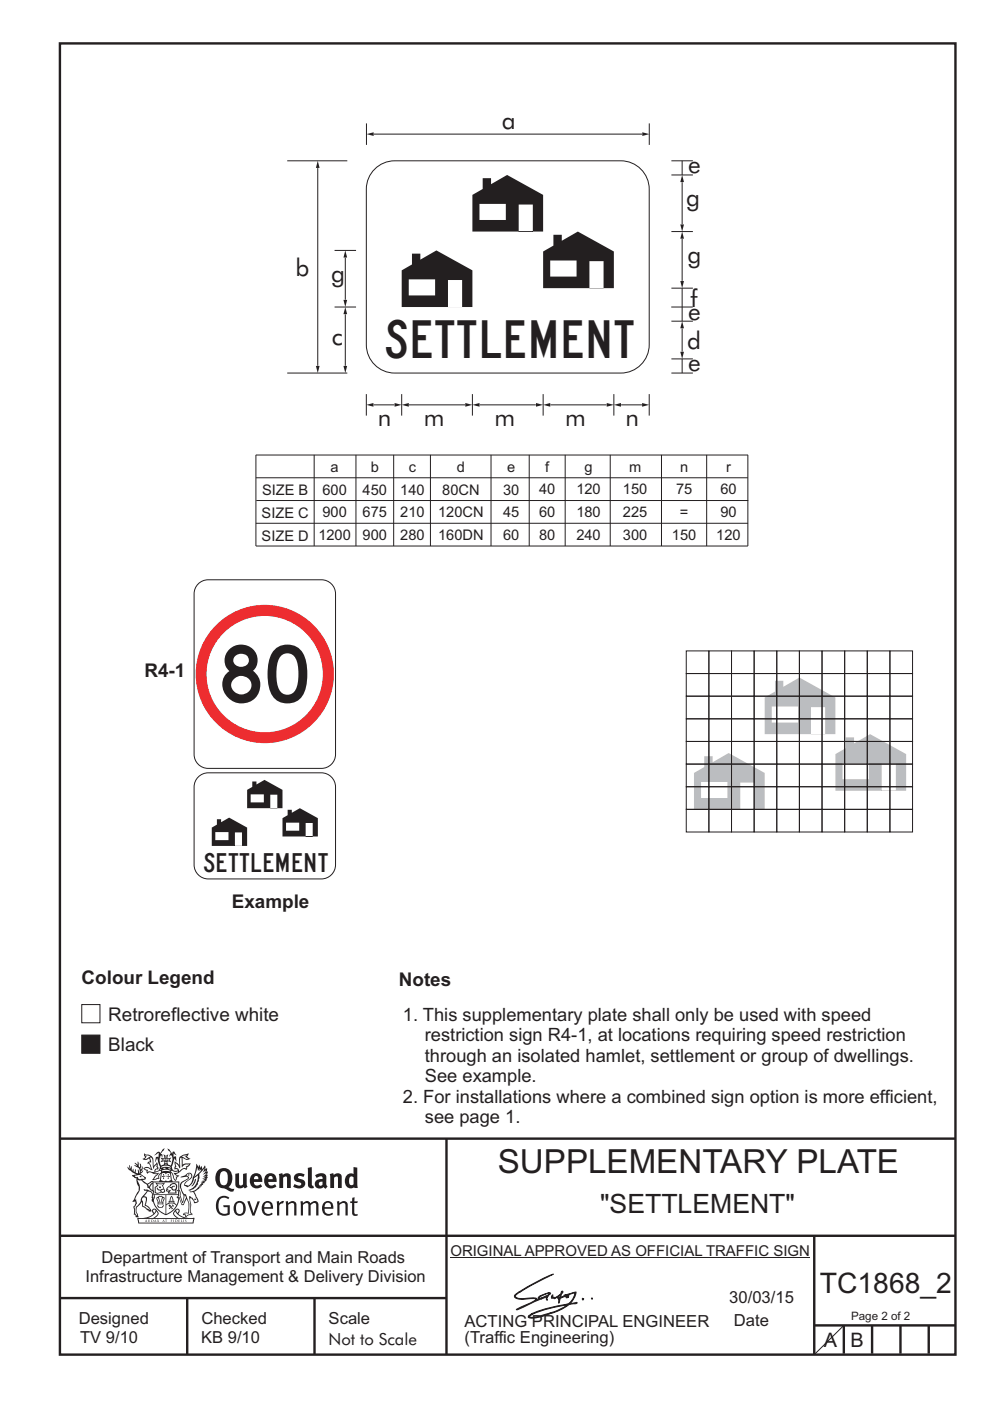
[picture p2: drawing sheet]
<svg xmlns="http://www.w3.org/2000/svg" width="210mm" height="297mm" viewBox="0 0 210 297" stroke-linecap="round" stroke-linejoin="round" font-family="sans-serif">
<g fill="none" stroke="#231f20" stroke-width=".51">
<path d="M12.7 9.2h190v278h-190zM12.7 241.4h190M94.7 241.4v45.8M12.7 262h190M12.7 275.2h82M39.7 275.2v12M66.7 275.2v12M172.7 262.2v25M172.7 281h30M179 281v6M185 281v6M191 281v6"/>
<path d="M197 281v6"/>
</g>
<path d="M95.5 266.7h76.3" fill="none" stroke="#231f20" stroke-width=".21"/>
<path d="M17.3 219.5h3.9v3.8h-3.9z" fill-rule="evenodd" fill="#231f20" stroke="#231f20" stroke-width=".21"/>
<path d="M17.3 213h3.9v3.9h-3.9z" fill-rule="evenodd" fill="#fff" stroke="#231f20" stroke-width=".21"/>
<path d="M79.5 35.9a6 6 0 0 1 4.2-1.8h48a6 6 0 0 1 6 6v33a6 6 0 0 1-6 6h-48a6 6 0 0 1-6-6v-33a6 6 0 0 1 1.8-4.2zM144.7 50.6v9M142.4 65.1h4.5M142.4 61.1h4.6" fill="none" stroke="#231f20" stroke-width=".21"/>
<g fill="#231f20">
<path d="M144.3 59.6h.8l-.4 1.5z"/>
<path d="M144.7 49.1l.4 1.5h-.8z"/>
</g>
<path d="M144.7 65.1v3M144.7 69.6v5" fill="none" stroke="#231f20" stroke-width=".21"/>
<g fill="#231f20">
<path d="M144.7 68.1l.4 1.5h-.8z"/>
<path d="M144.3 74.6h.8l-.4 1.5z"/>
</g>
<path d="M144.7 38.6v9M142.4 49.1h4.6M142.4 76.1h4.6M142.4 68.1h4.6M142.4 79.1h4.6M144.7 61.1v4M144.7 76.1v3" fill="none" stroke="#231f20" stroke-width=".21"/>
<g fill="#231f20">
<path d="M144.7 37.1l.4 1.5h-.8z"/>
<path d="M144.3 47.6h.8l-.4 1.5z"/>
</g>
<path d="M79.3 28.4h56.9M144.7 34.1v3" fill="none" stroke="#231f20" stroke-width=".21"/>
<g fill="#231f20">
<path d="M136.2 28l1.5 .4-1.5 .4z"/>
<path d="M77.7 28.4l1.6-.4v.8z"/>
</g>
<path d="M77.7 26.2v4.5M137.7 26.2v4.5" fill="none" stroke="#231f20" stroke-width=".21"/>
<g fill="#231f20">
<path d="M87.4 53.8h1.8v1.3l3.4-2 7.6 4.2v7.8h-15v-7.8l2.2-1.2zM95 59.4h3v5.7h-3zM86.7 59.2h5.6v3.4h-5.6z" fill-rule="evenodd"/>
<path d="M102.4 37.8h1.8v1.3l3.4-2 7.6 4.2v7.8h-15v-7.8l2.2-1.2zM110 43.4h3v5.7h-3zM101.7 43.2h5.6v3.4h-5.6z" fill-rule="evenodd"/>
<path d="M117.4 49.8h1.8v1.3l3.4-2 7.6 4.2v7.8h-15v-7.8l2.2-1.2zM125 55.4h3v5.7h-3zM116.7 55.2h5.6v3.4h-5.6z" fill-rule="evenodd"/>
</g>
<path d="M67.4 35.6v42M142.4 37.1h4.6M142.4 34.1h4.6M137.7 83.6v4.5" fill="none" stroke="#231f20" stroke-width=".21"/>
<g fill="#231f20">
<path d="M67.4 34.1l.4 1.5h-.8z"/>
<path d="M67 77.6h.8l-.4 1.5z"/>
</g>
<path d="M60.9 79.1h12.8M79.2 85.8h4.5" fill="none" stroke="#231f20" stroke-width=".21"/>
<g fill="#231f20">
<path d="M83.7 85.4l1.5 .4-1.5 .4z"/>
<path d="M77.7 85.8l1.5-.4v.8z"/>
</g>
<path d="M77.7 83.6v4.5M85.2 83.6v4.5M86.7 85.8h12M100.2 83.6v4.5" fill="none" stroke="#231f20" stroke-width=".21"/>
<g fill="#231f20">
<path d="M85.2 85.8l1.5-.4v.8z"/>
<path d="M98.7 85.4l1.5 .4-1.5 .4z"/>
</g>
<path d="M131.7 85.8h4.5" fill="none" stroke="#231f20" stroke-width=".21"/>
<g fill="#231f20">
<path d="M136.2 85.4l1.5 .4-1.5 .4z"/>
<path d="M130.2 85.8l1.5-.4v.8z"/>
</g>
<path d="M115.2 83.6v4.5M116.7 85.8h12M130.2 83.6v4.5" fill="none" stroke="#231f20" stroke-width=".21"/>
<g fill="#231f20">
<path d="M115.2 85.8l1.5-.4v.8z"/>
<path d="M128.7 85.4l1.5 .4-1.5 .4z"/>
</g>
<path d="M101.7 85.8h12" fill="none" stroke="#231f20" stroke-width=".21"/>
<g fill="#231f20">
<path d="M113.7 85.4l1.5 .4-1.5 .4z"/>
<path d="M100.2 85.8l1.5-.4v.8z"/>
</g>
<path d="M60.9 34.1h12.8M71 53.1h4.5M73.2 54.6v9M71 65.1h4.5" fill="none" stroke="#231f20" stroke-width=".21"/>
<g fill="#231f20">
<path d="M73.2 53.1l.4 1.5h-.8z"/>
<path d="M72.8 63.6h.8l-.4 1.5z"/>
</g>
<path d="M73.2 66.6v11" fill="none" stroke="#231f20" stroke-width=".21"/>
<g fill="#231f20">
<path d="M72.8 77.6h.8l-.4 1.5z"/>
<path d="M73.2 65.1l.4 1.5h-.8z"/>
</g>
<g fill="#bbbdc0">
<path d="M149.4 160.3h1.7v1.3l3.5-1.9 7.6 4.2v7.8h-15v-7.8l2.2-1.3zM157 165.9h3v5.8h-3zM148.7 165.8h5.6v3.4h-5.6z" fill-rule="evenodd"/>
<path d="M164.4 144.3h1.7v1.3l3.5-1.9 7.6 4.2v7.8h-15v-7.8l2.2-1.3zM172 149.9h3v5.8h-3zM163.7 149.8h5.6v3.4h-5.6z" fill-rule="evenodd"/>
<path d="M179.4 156.3h1.7v1.3l3.5-1.9 7.6 4.2v7.8h-15v-7.8l2.2-1.3zM187 161.9h3v5.8h-3zM178.7 161.8h5.6v3.4h-5.6z" fill-rule="evenodd"/>
</g>
<g fill="none" stroke="#231f20" stroke-width=".21">
<path d="M145.6 138h4.8v4.8h-4.8zM150.4 138h4.8v4.8h-4.8zM155.2 138h4.8v4.8h-4.8zM160 138h4.8v4.8h-4.8zM164.8 138h4.8v4.8h-4.8zM169.6 138h4.8v4.8h-4.8zM174.4 138h4.8v4.8h-4.8zM179.2 138h4.8v4.8h-4.8zM184 138h4.8v4.8h-4.8zM188.8 138h4.8v4.8h-4.8zM145.6 142.8h4.8v4.8h-4.8zM145.6 147.6h4.8v4.8h-4.8z"/>
<path d="M145.6 152.4h4.8v4.8h-4.8zM145.6 157.2h4.8v4.8h-4.8zM150.4 142.8h4.8v4.8h-4.8zM150.4 147.6h4.8v4.8h-4.8zM150.4 152.4h4.8v4.8h-4.8zM150.4 157.2h4.8v4.8h-4.8zM155.2 142.8h4.8v4.8h-4.8zM155.2 147.6h4.8v4.8h-4.8zM155.2 152.4h4.8v4.8h-4.8zM155.2 157.2h4.8v4.8h-4.8zM160 142.8h4.8v4.8h-4.8zM160 147.6h4.8v4.8h-4.8z"/>
<path d="M160 152.4h4.8v4.8h-4.8zM160 157.2h4.8v4.8h-4.8zM164.8 142.8h4.8v4.8h-4.8zM164.8 147.6h4.8v4.8h-4.8zM164.8 152.4h4.8v4.8h-4.8zM164.8 157.2h4.8v4.8h-4.8zM169.6 142.8h4.8v4.8h-4.8zM169.6 147.6h4.8v4.8h-4.8zM169.6 152.4h4.8v4.8h-4.8zM169.6 157.2h4.8v4.8h-4.8zM174.4 142.8h4.8v4.8h-4.8zM174.4 147.6h4.8v4.8h-4.8z"/>
<path d="M174.4 152.4h4.8v4.8h-4.8zM174.4 157.2h4.8v4.8h-4.8zM179.2 142.8h4.8v4.8h-4.8zM179.2 147.6h4.8v4.8h-4.8zM179.2 152.4h4.8v4.8h-4.8zM179.2 157.2h4.8v4.8h-4.8zM184 142.8h4.8v4.8h-4.8zM184 147.6h4.8v4.8h-4.8zM184 152.4h4.8v4.8h-4.8zM184 157.2h4.8v4.8h-4.8zM188.8 142.8h4.8v4.8h-4.8zM188.8 147.6h4.8v4.8h-4.8z"/>
<path d="M188.8 152.4h4.8v4.8h-4.8zM188.8 157.2h4.8v4.8h-4.8zM41.8 165a3 3 0 0 1 2.4-1.1h24a3 3 0 0 1 3 3v16.4a3 3 0 0 1-3 3.1h-24a3 3 0 0 1-3-3.1v-16.4v-.7zM145.6 162h4.8v4.8h-4.8zM145.6 166.8h4.8v4.8h-4.8zM145.6 171.6h4.8v4.8h-4.8zM150.4 162h4.8v4.8h-4.8zM150.4 166.8h4.8v4.8h-4.8zM150.4 171.6h4.8v4.8h-4.8zM155.2 162h4.8v4.8h-4.8zM155.2 166.8h4.8v4.8h-4.8zM155.2 171.6h4.8v4.8h-4.8z"/>
<path d="M160 162h4.8v4.8h-4.8zM160 166.8h4.8v4.8h-4.8zM160 171.6h4.8v4.8h-4.8zM164.8 162h4.8v4.8h-4.8zM164.8 166.8h4.8v4.8h-4.8zM164.8 171.6h4.8v4.8h-4.8zM169.6 162h4.8v4.8h-4.8zM169.6 166.8h4.8v4.8h-4.8zM169.6 171.6h4.8v4.8h-4.8zM174.4 162h4.8v4.8h-4.8zM174.4 166.8h4.8v4.8h-4.8zM174.4 171.6h4.8v4.8h-4.8z"/>
<path d="M179.2 162h4.8v4.8h-4.8zM179.2 166.8h4.8v4.8h-4.8zM179.2 171.6h4.8v4.8h-4.8zM184 162h4.8v4.8h-4.8zM184 166.8h4.8v4.8h-4.8zM184 171.6h4.8v4.8h-4.8zM188.8 162h4.8v4.8h-4.8zM188.8 166.8h4.8v4.8h-4.8zM188.8 171.6h4.8v4.8h-4.8z"/>
</g>
<g fill="#231f20">
<path d="M46 173.7h.9v.6l1.7-.9 3.8 2.1v3.9h-7.5v-3.9l1.1-.7zM49.8 176.5h1.5v2.9h-1.5zM45.7 176.4h2.8v1.7h-2.8z" fill-rule="evenodd"/>
<path d="M53.5 165.7h.9v.6l1.7-.9 3.8 2.1v3.9h-7.5v-3.9l1.1-.7zM57.3 168.5h1.5v2.9h-1.5zM53.2 168.4h2.8v1.7h-2.8z" fill-rule="evenodd"/>
<path d="M61 171.7h.9v.6l1.7-.9 3.8 2.1v3.9h-7.5v-3.9l1.1-.7zM64.8 174.5h1.5v2.9h-1.5zM60.7 174.4h2.8v1.7h-2.8z" fill-rule="evenodd"/>
</g>
<path d="M42.3 123.6l1.2-.6 .6-.1h24.1a2.98 2.98 0 0 1 3 3v34a2.98 2.98 0 0 1-3 3h-24.1a2.98 2.98 0 0 1-2.9-3v-34a2.98 2.98 0 0 1 1.1-2.3z" fill-rule="evenodd" fill="#fff" stroke="#231f20" stroke-width=".21"/>
<circle cx="56.2" cy="142.9" r="14.7" fill="#ed2d30"/>
<circle cx="56.1" cy="142.9" r="12.3" fill="#fff"/>
<g fill="none" stroke="#231f20" stroke-width=".21">
<path d="M66.6 96.4v19.4M75.5 96.4v19.4M83.5 96.4v19.4M91.3 96.4v19.4M104.1 96.4v19.4M112.2 96.4v19.4M119.9 96.4v19.4M129.4 96.4v19.4M140.3 96.4v19.4M149.9 96.4v19.4M158.6 96.4v19.4h-104.3v-19.3h104.3M54.3 110.9h104.4"/>
<path d="M54.3 101.3h104.3M54.4 106.1h104.3M179 281l-6.3 6.2"/>
</g>
<g fill="#231f20">
<path d="M47 248.5a2.55 2.55 0 0 0 0 2.7l.3 .1a.81 .81 0 0 0 1-.9v-.6a1.04 1.04 0 0 0-1.1-1.5zM46.3 248.1a1.82 1.82 0 0 1 2.1-.2 1.82 1.82 0 0 1 .9 1.9 2.29 2.29 0 0 1-.8 1.9l.7 .3h.5l-.2 .6a2.87 2.87 0 0 1-2-.7 2.12 2.12 0 0 1-1.7-3.1z" fill-rule="evenodd"/>
<path d="M49.9 248.9l.8-.2v2a.46 .46 0 0 0 .2 .6 .46 .46 0 0 0 .7-.2v-2.2l.7-.2v2.4l.2 .5-.6 .4-.2-.3a1.02 1.02 0 0 1-1.2 .2 1.02 1.02 0 0 1-.6-1.1z" fill-rule="evenodd"/>
<path d="M54 249.5l-.1 .5h.9a.49 .49 0 0 0-.2-.6 .49 .49 0 0 0-.6 .1zM53.4 249.2a1.34 1.34 0 0 1 1.6-.3 1.34 1.34 0 0 1 .6 1.5v.2h-1.7a.77 .77 0 0 0 .5 .8 .77 .77 0 0 0 .9-.3l.3 .4a1.59 1.59 0 0 1-2.1 .2 1.59 1.59 0 0 1-.4-2z" fill-rule="evenodd"/>
<path d="M57 249.5l-.1 .5h.9a.49 .49 0 0 0-.2-.6 .49 .49 0 0 0-.6 .1zM56.4 249.2a1.34 1.34 0 0 1 1.6-.3 1.34 1.34 0 0 1 .7 1.5v.2h-1.8a.77 .77 0 0 0 .5 .8 .77 .77 0 0 0 .9-.3l.3 .4a1.59 1.59 0 0 1-2 .2 1.59 1.59 0 0 1-.5-2z" fill-rule="evenodd"/>
<path d="M59.1 248.9l.8-.2 .1 .4a.95 .95 0 0 1 1-.3 .95 .95 0 0 1 .7 .8v2.3h-.8v-2.3a.46 .46 0 0 0-.8 .1v2.2h-.9z" fill-rule="evenodd"/>
<path d="M62.5 249.1a1.75 1.75 0 0 1 2.1-.1l-.2 .5-.6-.2a.43 .43 0 0 0-.6 .3l.4 .3a1.04 1.04 0 0 1 1.2 1.2 1.04 1.04 0 0 1-1.4 .9l-1.2-.4 .3-.6 1 .4 .4-.4a.88 .88 0 0 0-1-.5l-.4-.2-.1-.4z" fill-rule="evenodd"/>
<path d="M65.3 247.6l.8-.2 .1 3.8 .2 .2 .2 .5a.88 .88 0 0 1-1-.1 .88 .88 0 0 1-.3-1z" fill-rule="evenodd"/>
<path d="M67.8 250.6a.43 .43 0 0 0-.1 .7 .43 .43 0 0 0 .7-.1v-.7zM66.8 249.2a1.7 1.7 0 0 1 2.4 .1v1.8l.3 .4-.4 .5-.5-.3a1.03 1.03 0 0 1-1.7-.2 1.03 1.03 0 0 1 .8-1.5h.7v-.4a.8 .8 0 0 0-1.2 .1z" fill-rule="evenodd"/>
<path d="M69.9 248.9l.8-.2 .1 .4a.95 .95 0 0 1 1-.3 .95 .95 0 0 1 .7 .8v2.3h-.8v-2.3a.46 .46 0 0 0-.8 .1v2.2h-.8z" fill-rule="evenodd"/>
<path d="M74.3 249.5a1.48 1.48 0 0 0 0 1.7l.4 .1 .3-.2v-1.5l-.3-.2zM75 247.4l.8 .2 .1 4.3h-.7l-.1-.2a1.26 1.26 0 0 1-1.4 0 1.26 1.26 0 0 1-.6-1.3 1.29 1.29 0 0 1 .5-1.3 1.29 1.29 0 0 1 1.4-.2z" fill-rule="evenodd"/>
<path d="M46.4 253.9a1.72 1.72 0 0 1 2.2 0l-.2 .3a1.24 1.24 0 0 0-1.4-.1 1.24 1.24 0 0 0-.7 1.3 1.49 1.49 0 0 0 1.3 2l.7-.2v-1.3h-.9l-.1-.4h1.4v2a1.93 1.93 0 0 1-2.2-.1 1.93 1.93 0 0 1-.7-2.2l.2-.7z" fill-rule="evenodd"/>
<path d="M50.3 255.2a1.65 1.65 0 0 0 .3 2.2 .99 .99 0 0 0 1-1.5 .78 .78 0 0 0-.4-.8 .78 .78 0 0 0-.9 .1zM50 254.9a1.33 1.33 0 0 1 1.6-.1 1.33 1.33 0 0 1 .5 1.5 1.31 1.31 0 0 1-1.3 1.5 1.31 1.31 0 0 1-1.3-1.6l.1-.5z" fill-rule="evenodd"/>
<path d="M52.5 254.7l.4-.1 .9 2.6 .8-2.5h.5l-1.1 3h-.5z" fill-rule="evenodd"/>
<path d="M56.2 255.2l-.2 .7h1.4a.7 .7 0 0 0-.3-.8 .7 .7 0 0 0-.9 .1zM55.9 255a1.22 1.22 0 0 1 1.5-.2 1.22 1.22 0 0 1 .5 1.5h-1.9a.93 .93 0 0 0 .5 1 .93 .93 0 0 0 1.2-.2l.1 .3a1.43 1.43 0 0 1-1.7 .1 1.43 1.43 0 0 1-.6-1.7z" fill-rule="evenodd"/>
<path d="M58.7 254.8l.4-.2 .1 .5 .4-.3 .6-.2-.2 .6a.66 .66 0 0 0-.8 .6v1.9h-.4z" fill-rule="evenodd"/>
<path d="M60.6 254.8l.4-.2 .1 .5a.94 .94 0 0 1 1-.4 .94 .94 0 0 1 .8 .7v2.3h-.5l-.1-2.5a.81 .81 0 0 0-1.2 .3v2.2h-.4z" fill-rule="evenodd"/>
<path d="M63.7 254.7l.5-.1 .1 .5 .4-.3a.78 .78 0 0 1 1.1 .3 .9 .9 0 0 1 1-.5 .9 .9 0 0 1 .7 .8v2.3h-.4l-.1-2.5a.67 .67 0 0 0-1.1 .3v2.2h-.5v-2.4l-.4-.2-.7 .4v2.2h-.5z" fill-rule="evenodd"/>
<path d="M69 255.2l-.2 .7h1.4a.7 .7 0 0 0-.3-.8 .7 .7 0 0 0-.9 .1zM68.7 255a1.22 1.22 0 0 1 1.5-.2 1.22 1.22 0 0 1 .5 1.5h-1.9a.93 .93 0 0 0 .5 1 .93 .93 0 0 0 1.2-.2l.1 .3a1.44 1.44 0 0 1-1.7 .1 1.44 1.44 0 0 1-.6-1.7z" fill-rule="evenodd"/>
<path d="M71.4 254.8l.5-.2 .1 .5a.94 .94 0 0 1 1-.4 .94 .94 0 0 1 .7 .7v2.3h-.4l-.1-2.5a.81 .81 0 0 0-1.2 .3v2.2h-.5z" fill-rule="evenodd"/>
<path d="M74.7 254l.5-.2v.9h.7l-.1 .4h-.7l.1 2.2 .1 .1h.5l.1 .3a.75 .75 0 0 1-1.2-.6v-2h-.4v-.4h.4z" fill-rule="evenodd"/>
<path d="M30.8 244.9l1.1 .3-.9 .5h-.4l.5-.5zM31.8 245.5l.2-.1a2.44 2.44 0 0 1 .4 2l.1 .4 .7-1-.1 .6 .3 .3a.57 .57 0 0 0-.6 .8l-1-.2-.5 .2 .1-.5-.7-.2 .6-.2 1 .5 .1-.1-.6-1.3-.2-.1 .5-.1zM30.7 244.5l-.2 .4 .3 .4-.6 .4a1.04 1.04 0 0 0 1.4-.1l.2 .7h-.4l-.2 .4a.94 .94 0 0 1 .9 1.1l-.2-.1a1.16 1.16 0 0 0-1.5-.1l.3 .4 .4 .2 .1 .5 .2 .2v-.2a.94 .94 0 0 1 1.1 .2h.9l-1.2 1.2a1.13 1.13 0 0 0 1.2-.2l.4-.1-.1-.4 .5-.7a.83 .83 0 0 0-.6 1.1l-.3-.1-.7 .3 1.1-1.4-.5 .2-.5-.1 1.3-.5-.2-.2-.8 .4v-.3l.2-.2 .3 .1 .1-.3-.2-.4v-.6l-.2-.3-.6 .9v-.7a1.42 1.42 0 0 0-1.7-1.8z" fill-rule="evenodd"/>
<path d="M38.5 245.3l.5-.3 .7-.1-.6 .3 .8 .5h-.3zM38.3 245.5h.2l.1 2a1.69 1.69 0 0 1 1.5-.7l-.7 .5 .1 .5a1.1 1.1 0 0 0-1.5 .6l-.1-.5-.2-.2h-.5l.2-.4-.2-.7a1.42 1.42 0 0 1 .8 1.1l.2-.1zM37.1 246.2l.1 1-.2 .3v.5l.6-.1 .1 .2a.96 .96 0 0 1-1.1-.1l-.1 .1a1.06 1.06 0 0 0 1.3 .2v.1a.72 .72 0 0 1-1 .2l.3 .5 .6 .3-.4 .1-.1 .7-.3-.4-.3-1.1-.4-.4 .4 .9a1.54 1.54 0 0 0 .6 1.2l.2-.3a.58 .58 0 0 1 .5-.7l.1-.2h-.3l-.4-.3 .9-.5a.93 .93 0 0 1 1.1-.5l.1 .2 .2-.1 .1-.5a.99 .99 0 0 0 .7-.9l-1.3 .1-.4 .3v-1.5l.9 .4 .8-.3h-.3l-.5-.4 .4-.7-.7 .2a1.46 1.46 0 0 0-1.3 2.1v.4l-.2-.4z" fill-rule="evenodd"/>
<path d="M35.6 248.9l.2 .1-.1 .4h.3l-.3 .1v.5l-.1-.6h-.3l.3-.1z" fill-rule="evenodd"/>
<path d="M34.6 248.9l.2 .1-.1 .3 .4 .1h-.4v.6l-.1-.5-.3-.1h.3z" fill-rule="evenodd"/>
<path d="M34.3 248.8a.57 .57 0 0 1 .9 .2 .57 .57 0 0 1 .9-.2l.2 1.4-.2 .1a.57 .57 0 0 1-.9-.1 .69 .69 0 0 1-1.1 0zM34.2 248.1l-.3 2.1-.2 .4h2.9l-.1-.4-.3-2.1h-.2v.3l-.8-.1-.9 .1 .1-.3z" fill-rule="evenodd"/>
<path d="M34.2 252.4a.3 .3 0 0 0 .6 0 .3 .3 0 0 0-.6 0zM33.3 251l.3 .3-.3 .3a.79 .79 0 0 0 0 1.3l.8-.2-.1-.3a.55 .55 0 0 1-.7-.6h.1l.1 .3 .4 .1 .8-.2-.4-.7 .4-.3-.7 .1zM33 250.7l1.1 .2 .9-.2-.4 .7 .4 1.1a.56 .56 0 0 1-.8 .3l-.2 .1a.73 .73 0 0 1-.9 .1 .73 .73 0 0 1-.3-.9v-.4l.5-.4z" fill-rule="evenodd"/>
<path d="M35.6 251.9l.7-.5a.58 .58 0 0 1 1-.1 .58 .58 0 0 1-.5 .9l-.2-.3a.43 .43 0 0 1 .6-.3v-.1a.57 .57 0 0 0-.8 .2l-.2-.1-.3 .2 .4 .1a.55 .55 0 0 0 .9 .5v.5h-1.3l.3-.4-.1-.2-.6 .1 .2-.2-.2-.1zM35.4 251.8l-.1 .2a.39 .39 0 0 0 .2 .7l.3-.1-.2 .5h1.9l-.1-.8a.86 .86 0 0 0-.1-1.4 .86 .86 0 0 0-1.3 .4z" fill-rule="evenodd"/>
<path d="M36 254.8h.8v.2h-.8zM36.4 253.8l.2 .8h-.4zM36.4 253.5l-.3 .5-.1 .6h-.2v.4l-.7 .4 .1 .2a1.48 1.48 0 0 1 2.2 .1l.2-.1-.6-.5v-.5h-.2l-.1-.6z" fill-rule="evenodd"/>
<path d="M35.8 255.4l.3 .1 .2 .3 .3-.2-.2-.2a.38 .38 0 0 1 .4 .5l-.1-.2-.3 .3 .3 .2-.3 .2-.1-.3-.4 .3-.1-.2 .4-.3-.2-.1-.1 .1z" fill-rule="evenodd"/>
<path d="M34.5 254h.2v.2l-.3 .6h-.1zM33.6 255.3h.9v.2a.55 .55 0 0 1-.8 .4v-.2h-.2zM33.4 254h.2l.2 .8h-.2zM33.6 255h.8l.1 .1-.8 .1zM33.8 253.7h.5l-.2 1.1h-.2zM33.3 253.8l-.1 .3 .3 1.2a.48 .48 0 0 0-.1 .5 .48 .48 0 0 0 .4 .3l.6-.1a.49 .49 0 0 0 .2-.7l.3-1.2-.1-.3a1.42 1.42 0 0 0-1.5 0z" fill-rule="evenodd"/>
<path d="M33.6 251.6h.5l.1 .3h-.4z" fill-rule="evenodd"/>
<path d="M41.3 250.1l.3-.2-.2 .9-.6 .7h-.2l.5-.7z" fill-rule="evenodd"/>
<path d="M39.7 249l.3-.2 .5 .2a.88 .88 0 0 1-.6 1.1 1.22 1.22 0 0 0-.8 1.3l.5 .2a.72 .72 0 0 0 .9-.4l.5-.8 .2-.6 .8-.6v.3a2.85 2.85 0 0 1-2 2.8l.1 .1a2.13 2.13 0 0 0 1.9-1.5l-.1-.2a2.01 2.01 0 0 0 .3-1.8l1.2-1.3-.4 1 .7-.5-.7 1 .8-.4-.8 .8 .7-.1-.9 .5 .8-.1-.8 .4h.7l-.8 .3 .3 .2h-.4l.2 .4-.4-.1 .2 .3h-.4l.1 .3h-.1a2.16 2.16 0 0 1-2 1l.1 .2h.4a.76 .76 0 0 1 .7 .7l.5 1.2-.6 .2a1.45 1.45 0 0 0-1.2-1.3l.3 1.8-.1 1.9 .4 .2a1.07 1.07 0 0 0-1.2 .4v-.3l-.5-.2a.87 .87 0 0 1 1-.1l.1-.7a4.4 4.4 0 0 0-.6-3.1l-.1-.3h-.2a2.16 2.16 0 0 1-.7-2.2l.3-.3 1.2-.8a.55 .55 0 0 0-.4-.7zM37.8 252.4a.76 .76 0 0 1 .3 1.1l.6 1.6 .4-1.7 .2 .1a.61 .61 0 0 1-.1 .9l-.3 .9h-.2l-.7-1.6-.3 .1a1.18 1.18 0 0 0 .1-1.4zM41.8 247.5l.2 .8 .3-.6v.6l.3-.5a1.9 1.9 0 0 1-1.1 1.4l-.3 .3zM38.2 249.6l1.4-.1 .2 .1v.3l-.5 .3a1.26 1.26 0 0 0-1 1.9l.2 .7a1.84 1.84 0 0 1 .2 2l-.4-1.3a.96 .96 0 0 0-.4-1.3l-.4 .3a.78 .78 0 0 1-.1 1.3l.2 .2h.4l.4 1.1a.38 .38 0 0 0 .2 .4 .38 .38 0 0 0 .4-.1l.6-1.2a2.94 2.94 0 0 1 .3 2.5v.5l-.8-.1-.3 .4v.2l.4-.1 .1 .4 .2 .1a1.02 1.02 0 0 1 1.3-.5l-.1-.4-.3-.1 .2-1.7-.3-1.4 .1 .1a1.14 1.14 0 0 1 .7 .9 .63 .63 0 0 0 .9-.2 .63 .63 0 0 0-.2-.8l-.6-1.3 .9-.6 .2-.3 .2-.1v-.2h.3l-.1-.3h.4l-.1-.3 .5-.1-.2-.2 .5-.4 .1-.2-.3 .1 .5-.6-.3 .1 .3-.6-.4 .1 .4-.5v-.3l-.3 .2 .1-.6v-.3l-.4 .3-.1-.8-.5 .8-.2-.7-.2 .5-.3-.8-.1 .6-.5-.8-.1 1.4-.7 1.9a1.81 1.81 0 0 1-.9 1.4l-.6-.2a1.75 1.75 0 0 1 1.1-1.2 .75 .75 0 0 0 .1-1.3 .75 .75 0 0 0-1.2 .5z" fill-rule="evenodd"/>
<path d="M41.2 254.2l.3-.1 .1 .3h-.4z" fill-rule="evenodd"/>
<path d="M29.4 258.4h11.6l-.2 .8h-11.3zM31.3 258.2l.5-.1a2.48 2.48 0 0 0 1.4-1.3l.2 .6-.5 .5-.4 .3zM32.5 256.6l.3-.2 .2 .2-.3 .6zM37.2 256.8a2.65 2.65 0 0 0 1.8 1.4h-1.1l-.5-.3-.5-.5zM37.4 256.6l.2-.2 .3 .2-.3 .6zM29.2 258.2l.1 1.2h11.7l.3-1.1-.2-.1a4.1 4.1 0 0 1-3.3-.9l.3-.4-.1-.5a1.06 1.06 0 0 0-1.3 .9l.2 .4 .6 .5h-4.7l.3-.1a.84 .84 0 0 0 .6-.7 .84 .84 0 0 0-.5-.9l-.3-.2-.5 .1-.1 .5 .3 .4a4.2 4.2 0 0 1-3.4 .9z" fill-rule="evenodd"/>
<path d="M31 258.7l.1 .2h-.2zM31 258.6l-.3 .5 .4-.1 .2 .1z" fill-rule="evenodd"/>
<path d="M31.3 258.6h.2v.4a.25 .25 0 0 0 .3-.1 .25 .25 0 0 0-.1-.3h.1a.29 .29 0 0 1 0 .4 .29 .29 0 0 1-.4 0 .29 .29 0 0 1 0-.4z" fill-rule="evenodd"/>
<path d="M32.2 258.6a.22 .22 0 0 1 .3 .2 .22 .22 0 0 1-.3 .2zM32 258.6v.5a.33 .33 0 0 0 .5-.1 .33 .33 0 0 0 0-.4 .33 .33 0 0 0-.5 0z" fill-rule="evenodd"/>
<path d="M32.9 258.7l.1 .2h-.2zM32.9 258.6l-.2 .5 .3-.1 .2 .1z" fill-rule="evenodd"/>
<path d="M33.3 258.6h.2v.2l.3-.2-.2 .2 .2 .3-.3-.2-.1 .2h-.1l.2-.3z" fill-rule="evenodd"/>
<path d="M34.7 258.7l.1 .2h-.2zM34.7 258.6l-.3 .5 .4-.1 .2 .1z" fill-rule="evenodd"/>
<path d="M35 258.6h.4h-.1v.5h-.2l.1-.5z" fill-rule="evenodd"/>
<path d="M36.2 258.6h.3h-.2v.2h.2h-.2l.1 .3h-.2z" fill-rule="evenodd"/>
<path d="M36.7 258.6h.2v.5h-.2z" fill-rule="evenodd"/>
<path d="M37.3 258.6a.22 .22 0 0 1 .3 .2 .22 .22 0 0 1-.3 .2zM37.1 258.6v.5a.33 .33 0 0 0 .5-.1 .33 .33 0 0 0 0-.4 .33 .33 0 0 0-.5 0z" fill-rule="evenodd"/>
<path d="M37.8 258.6h.3h-.1v.2h.1h-.1v.2l.1 .1h-.3z" fill-rule="evenodd"/>
<path d="M38.3 258.6h.3l-.1 .4 .2 .1h-.4z" fill-rule="evenodd"/>
<path d="M38.9 258.6h.2v.5h-.2z" fill-rule="evenodd"/>
<path d="M39.3 258.6h.2l-.2 .1 .2 .2-.1 .2h-.1v-.2l.2 .1z" fill-rule="evenodd"/>
<path d="M34.2 247.4a1.51 1.51 0 0 1 2 .2 2.67 2.67 0 0 0-2.1 0zM35.7 247.6l.4 .2 .1 .2-.4-.1zM34.6 247.7l.4-.1 .2 .2h-.4zM34 247.9l.3 .1-.3 .1zM34.9 246.9l.3-.2 .2 .2zM34.9 245.7h.2v.4h-.2zM35 245.1l.2 .2 .2-.2-.1 .4h-.2zM35.1 246.3h.2l.1 .4-.2-.2-.2 .2zM35.3 245.7h.2v.4h-.2zM34.4 245.7l.3 .1v.2l-.3 .1 .2-.2zM35.7 245.8l.3-.1-.2 .2 .2 .2-.4-.1zM32.7 244.9l1-.5-.1 1-.2-.1-.4 .1-.2 1.1 .5-1 .2 .9a1.84 1.84 0 0 1 .3 1.7l.4 .1a2.48 2.48 0 0 1 2.2 .1l.2-.3-.2-.7 .7-1.7 .4 .6-.2-1-.2-.1-.2 .3v-.9l.6 .4-.6-.7h-.3l-.1 .4-.5-.8-.5-.3 .2 .4 .5 .6-.4 .7 .4-.3a2.06 2.06 0 0 1 0 2.2l-.6-.2-.1-.6 .1-.1 .8 .2-.4-.5 .4-.5-.7 .2-.2-.2 .2-.7-.5 .4-.5-.4 .2 .7-.2 .2-.7-.2 .4 .5-.4 .5 .7-.2 .2 .1-.2 .6-.5 .2a2.02 2.02 0 0 1 0-2.2l.3 .5-.1-.6-.3-.1 .8-1.2-.5 .3-.4 .7-.2-.3a.8 .8 0 0 0-.8 .5z" fill-rule="evenodd"/>
<path d="M29.2 250.1l.3 .2a.61 .61 0 0 1 .8 .3l.3 .2a.8 .8 0 0 1 .6 1l.4 .1 .5 .6a1 1 0 0 1 .5 1l-.1 .7v-.5h-.1a.96 .96 0 0 0-.8-1.3l-.3-.2h-.6l-.1-.1-.2 .1 .2 .3h.5l-1.1 1.4-.2 .9-.4 .6a1.33 1.33 0 0 0-.5 1.8l.2 .5a1.26 1.26 0 0 1-.5-1.4l-.1-.4a1.56 1.56 0 0 0 .4-1.7l-.3 .2 .2-.5a3.2 3.2 0 0 0 .7-3zM30.4 253.9h.4a2.06 2.06 0 0 1-.1 1.6l.7 .5 .4 .5-.6-.2-.8-.6-.1-.9a.51 .51 0 0 1 .1-.9zM28.6 249.3a1.52 1.52 0 0 1 2.1 .6l-1.1 .1-.2-.1-.2-.4-.4 .1zM27.5 247v.8l-.3-.4-.2 .1a3.1 3.1 0 0 0 2 1.5l-1 .1 .5 .6 .5 .1v1.1a1.84 1.84 0 0 1-.2 2.5l-.4 .9-.4 .4 .3 .1 .4-.1 .1 .4-.2 .5-.3 .2 .1 1.8 .2-.1 .2 .6h.2l.4-.1-.1-.5a1.3 1.3 0 0 1-.1-1.6l.8-1.1 .2 1.1 .6 .2 .4 .6 .2-.2 .2 .4 .5-.1a1.85 1.85 0 0 0-1.2-1.3l.1-.3a1.39 1.39 0 0 0 0-1.5h-.5l.5-.6a.66 .66 0 0 1 .9-.4 .66 .66 0 0 1 .3 .9l-.1 .4h.2v.1l-.2 .3 .2 .5 .2-.3a2.24 2.24 0 0 0 .1-2.2 .73 .73 0 0 1-.7-.6 .73 .73 0 0 1 .5-.8l.1-.2a.94 .94 0 0 0-.9 .8 .48 .48 0 0 1-.1-.5 .48 .48 0 0 1 .5-.3l.5-.3a.51 .51 0 0 0-.8 .2l-.5 .3-1-.8 .6-.1 .1-.5-1.1-.7 .5-.4v-.4l-.5 .5 .1-.2a.69 .69 0 0 0 .2-1.1v.5l-.3 .2 .1-1.1-.3-.2 .1 .6-.1 .2-.4-1.2v.6l-.7-.3 .6 .6-.6-.2 .2 .3a1 1 0 0 1 .8 1.5l-.2-.8v.8l-.5-.2-.1-.7-.2 .6-.2-.1v-.6l-.2 .4-.2-.2 .1-.7-.2 .5z" fill-rule="evenodd"/>
<path d="M29.5 249.5l.3-.2 .3 .3z" fill-rule="evenodd"/>
<path d="M32.4 250.5h5.6v2l-.2-.1v-1.7h-5.2v2.5h5.2v-.8l.1 .2-.1 1.1v-.3h-2.5v4a4.1 4.1 0 0 0 2.6-3.6l.1-.1a4 4 0 0 1-2.8 3.9 4.2 4.2 0 0 1-2.8-4.7l.1 1.3 .1-.1a3.8 3.8 0 0 0 2.5 3.3v-4h-2.5l-.2-.9z" fill-rule="evenodd"/>
<circle cx="40" cy="249.1" r=".17"/>
</g>
<path d="M125.4 275.3l.2 .2v-.3zM123.5 275.3l.2 .3 .1-.2zM120.4 274.7l.1 .3 .1-.4zM120 274.5h.2l-.1 .7 .4-.2h-.3v-.1l.5-.4v-.1zM113 278.5l-.2 .2a28.4 28.4 0 0 1 7.5-2 11.7 11.7 0 0 1-3.6 1.7l-.2 .1a12.2 12.2 0 0 0 4.4-2l.8-.1a.43 .43 0 0 0 .7-.2l-1.5 .2a4.4 4.4 0 0 0 1.3-2.5l-1.5 .5 1.3-.3a2.83 2.83 0 0 1-2 2.5 28.1 28.1 0 0 0-7 1.9zM118.6 275.3v.2zM119.2 273.9v.2zM117.2 274.5l-.1 .2-.1 .6a.33 .33 0 0 1 .5 .1l1.3-.8-.1 .5h-.4l.2 .5v.7l.4-1.1 .3-.1-.3-.1 .1-.2 .4-.8v-.3l-.3 .1a1.84 1.84 0 0 1-1.5 1.4l-.2-.2-.3 .1zM119.1 275l1-.2 .1-.3-.6 .1 .1 .2zM112.6 278.6l-.1 .4 .5-.5zM112.1 278.9l-.1 .4a7.1 7.1 0 0 0 4.6-.8h-.1h.2l-.1-.1a10.4 10.4 0 0 1-4.3 .9l.2-.5zM109.3 274.5l-.2 .3 .2 .4a3.9 3.9 0 0 0 3 .2h1.4a5.8 5.8 0 0 1-2.9 1.6l-1.3 .7h.4l5-2.3-.1-.1-.5-.1 .7-.5 1.3-.5-1.9 .6-.2 .3 .1 .3-.6 .3 .2-.4-.5-.1-2 .1a2.18 2.18 0 0 1-2.1-.5l.9-.9zM110.1 273.9l.2 .1 2.4-1.5 4.7-2.4-2.8 1.3zM114.7 275.3l.2 .1 1.1-.4 .8-.8-.5-.1 .3 .2-.3 .3zM116 274.9l-.1 .2a.32 .32 0 0 0-.1 .3 .32 .32 0 0 0 .3 .2z" fill-rule="evenodd" fill="#231f20" stroke="#231f20" stroke-width=".21"/>
<text font-size="12" fill="#231f20" x="47.1" y="148.9">80</text>
<text font-size="8" fill="#231f20" x="81.9" y="75.9">SETTLEMENT</text>
<text font-size="7" fill="#231f20" x="105.6" y="248.8">SUPPLEMENTARY PLATE</text>
<text font-size="6" fill="#231f20" x="173.9" y="274.2">TC1868_2</text>
<text font-size="5.6" fill="#231f20" x="127.3" y="257.2">&quot;SETTLEMENT&quot;</text>
<g font-size="5.2" fill="#231f20">
<text x="106.5" y="27.3">a</text>
<text x="146" y="36.7">e</text>
<text x="145.5" y="43.7">g</text>
<text x="62.7" y="58.5">b</text>
<text x="70.2" y="59.7">g</text>
<text x="145.8" y="55.7">g</text>
<text x="146.4" y="65.1">f</text>
<text x="146" y="67.7">e</text>
<text x="70.4" y="73.2">c</text>
<text x="145.8" y="74">d</text>
<text x="146" y="78.7">e</text>
<text x="80.1" y="90.3">n</text>
<text x="89.9" y="90.3">m</text>
<text x="104.9" y="90.3">m</text>
<text x="119.9" y="90.3">m</text>
<text x="132.6" y="90.3">n</text>
</g>
<g font-size="4.2" fill="#231f20">
<text x="174.7" y="285.6">A</text>
<text x="180.4" y="285.6">B</text>
</g>
<g font-size="4" fill="#231f20">
<text x="30.6" y="143.6">R4-1</text>
<text x="43.3" y="184.8">SETTLEMENT</text>
<text x="49.2" y="192.5">Example</text>
<text x="17.3" y="208.6">Colour Legend</text>
<text x="84.6" y="208.9">Notes</text>
<text x="23" y="216.6">Retroreflective white</text>
<text x="23" y="222.8">Black</text>
</g>
<g font-size="3.9" fill="#231f20">
<text x="85.5" y="216.4">1. This supplementary plate shall only be used with speed</text>
<text x="90.1" y="220.7">restriction sign R4-1, at locations requiring speed restriction</text>
<text x="90.1" y="225.1">through an isolated hamlet, settlement or group of dwellings.</text>
<text x="85.5" y="233.8">2. For installations where a combined sign option is more efficient,</text>
<text x="90.1" y="229.4">See example.</text>
<text x="90.1" y="238.1">see page 1.</text>
</g>
<g font-size="3.5" fill="#231f20">
<text x="21.5" y="267.8">Department of Transport and Main Roads</text>
<text x="18.1" y="271.8">Infrastructure Management &amp; Delivery Division</text>
<text x="16.7" y="280.7">Designed</text>
<text x="42.7" y="280.7">Checked</text>
<text x="69.7" y="280.7">Scale</text>
<text x="98.5" y="281.4">ACTING PRINCIPAL ENGINEER</text>
<text x="154.7" y="276.2">30/03/15</text>
<text x="155.7" y="281.2">Date</text>
<text x="17" y="284.8">TV 9/10</text>
<text x="42.7" y="284.8">KB 9/10</text>
<text x="69.7" y="285.2">Not to Scale</text>
<text x="98.5" y="284.8">(Traffic Engineering)</text>
</g>
<text font-size="3.2" fill="#231f20" x="95.5" y="266.3">ORIGINAL APPROVED AS OFFICIAL TRAFFIC SIGN</text>
<g font-size="3.1" fill="#231f20">
<text x="70.1" y="100.1">a</text>
<text x="78.6" y="100.1">b</text>
<text x="86.7" y="100.1">c</text>
<text x="96.9" y="100.1">d</text>
<text x="107.6" y="100.1">e</text>
<text x="115.6" y="100">f</text>
<text x="124" y="100">g</text>
<text x="133.4" y="100">m</text>
<text x="144.3" y="100">n</text>
<text x="154" y="100">r</text>
<text x="55.6" y="105">SIZE B</text>
<text x="68.4" y="104.9">600</text>
<text x="76.9" y="104.9">450</text>
<text x="84.9" y="104.9">140</text>
<text x="93.8" y="104.9">80CN</text>
<text x="106.7" y="104.9">30</text>
<text x="114.3" y="104.8">40</text>
<text x="122.2" y="104.8">120</text>
<text x="132.1" y="104.8">150</text>
<text x="143.4" y="104.8">75</text>
<text x="152.8" y="104.8">60</text>
<text x="55.5" y="109.8">SIZE C</text>
<text x="68.4" y="109.7">900</text>
<text x="76.9" y="109.7">675</text>
<text x="84.9" y="109.7">210</text>
<text x="92.9" y="109.7">120CN</text>
<text x="106.7" y="109.7">45</text>
<text x="114.3" y="109.6">60</text>
<text x="122.2" y="109.6">180</text>
<text x="132.1" y="109.6">225</text>
<text x="144.2" y="109.6">=</text>
<text x="152.8" y="109.6">90</text>
<text x="55.5" y="114.6">SIZE D</text>
<text x="67.5" y="114.5">1200</text>
<text x="76.9" y="114.5">900</text>
<text x="84.9" y="114.5">280</text>
<text x="92.9" y="114.5">160DN</text>
<text x="106.7" y="114.5">60</text>
<text x="114.3" y="114.5">80</text>
<text x="122.2" y="114.5">240</text>
<text x="132.1" y="114.5">300</text>
<text x="142.5" y="114.5">150</text>
<text x="151.9" y="114.5">120</text>
</g>
<text font-size="2.5" fill="#231f20" x="180.5" y="279.8">Page 2 of 2</text>
</svg>
